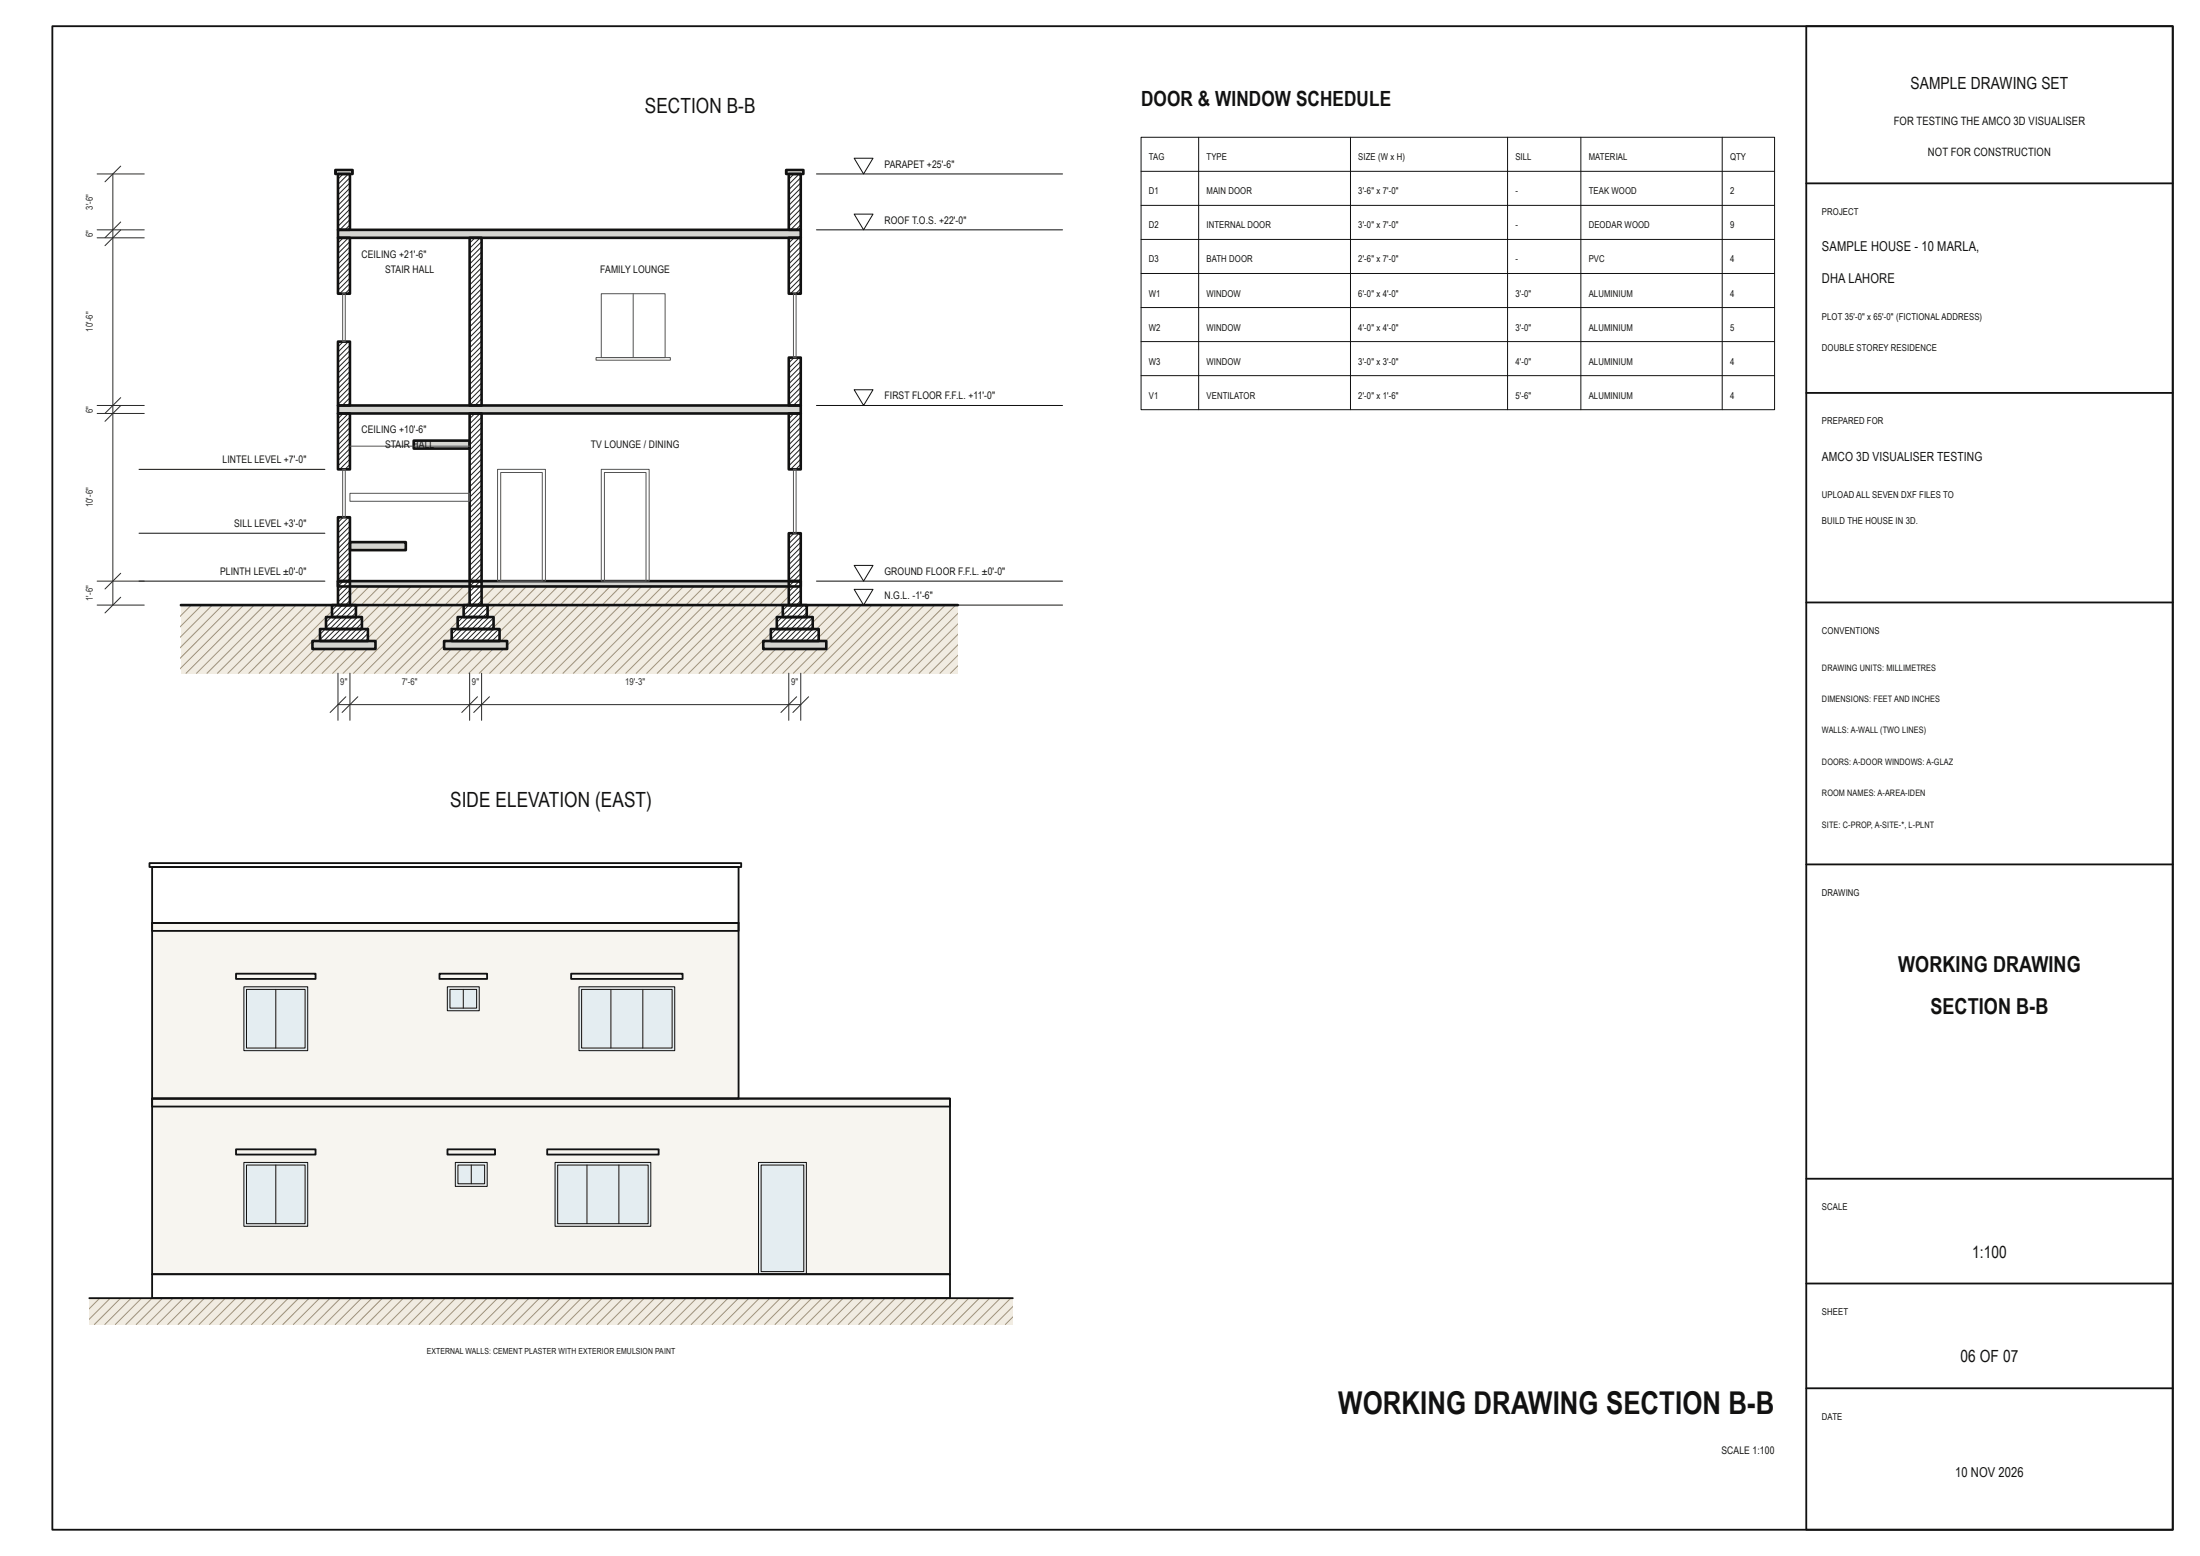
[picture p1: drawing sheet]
<svg xmlns="http://www.w3.org/2000/svg" width="420mm" height="297mm" viewBox="0 0 420 297" stroke-linecap="round" stroke-linejoin="round" font-family="sans-serif">
<path d="M34.6 115.5h148.3v13h-148.3z" fill="#f1ece2"/>
<g fill="none" stroke="#a0937c" stroke-width=".19">
<path d="M34.5 115.5h.1M36.5 115.5l-2 2M38.5 115.5l-4 4M40.5 115.5l-6 6M42.5 115.5l-8 8M44.5 115.5l-10 10M46.5 115.5l-12 12M48.5 115.5l-13 13M50.5 115.5l-13 13M52.5 115.5l-13 13M54.5 115.5l-13 13M56.5 115.5l-13 13"/>
<path d="M58.5 115.5l-13 13M60.5 115.5l-13 13M62.5 115.5l-13 13M64.5 115.5l-13 13M66.5 115.5l-13 13M68.5 115.5l-13 13M70.5 115.5l-13 13M72.5 115.5l-13 13M74.5 115.5l-13 13M76.5 115.5l-13 13M78.5 115.5l-13 13M80.5 115.5l-13 13"/>
<path d="M82.5 115.5l-13 13M84.5 115.5l-13 13M86.5 115.5l-13 13M88.5 115.5l-13 13M90.5 115.5l-13 13M92.5 115.5l-13 13M94.5 115.5l-13 13M96.5 115.5l-13 13M98.5 115.5l-13 13M100.5 115.5l-13 13M102.5 115.5l-13 13M104.5 115.5l-13 13"/>
<path d="M106.5 115.5l-13 13M108.5 115.5l-13 13M110.5 115.5l-13 13M112.5 115.5l-13 13M114.5 115.5l-13 13M116.5 115.5l-13 13M118.5 115.5l-13 13M120.5 115.5l-13 13M122.5 115.5l-13 13M124.5 115.5l-13 13M126.5 115.5l-13 13M128.5 115.5l-13 13"/>
<path d="M130.5 115.5l-13 13M132.5 115.5l-13 13M134.5 115.5l-13 13M136.5 115.5l-13 13M138.5 115.5l-13 13M140.5 115.5l-13 13M142.5 115.5l-13 13M144.5 115.5l-13 13M146.5 115.5l-13 13M148.5 115.5l-13 13M150.5 115.5l-13 13M152.5 115.5l-13 13"/>
<path d="M154.5 115.5l-13 13M156.5 115.5l-13 13M158.5 115.5l-13 13M160.5 115.5l-13 13M162.5 115.5l-13 13M164.5 115.5l-13 13M166.5 115.5l-13 13M168.5 115.5l-13 13M170.5 115.5l-13 13M172.5 115.5l-13 13M174.5 115.5l-13 13M176.5 115.5l-13 13"/>
<path d="M178.5 115.5l-13 13M180.5 115.5l-13 13M182.5 115.5l-13 13M183 117.1l-11.5 11.4M183 119.1l-9.5 9.4M183 121.1l-7.5 7.4M183 123.1l-5.5 5.4M183 125.1l-3.5 3.4M183 127.1l-1.5 1.4"/>
</g>
<path d="M64.6 111.9h88.3v3.6h-88.3z" fill="#f1ece2"/>
<g fill="none" stroke="#a0937c" stroke-width=".19">
<path d="M64.5 111.9v.1M66.5 111.9l-2 2.1M68.5 111.9l-3.5 3.6M70.5 111.9l-3.5 3.6M72.5 111.9l-3.5 3.6M74.5 111.9l-3.5 3.6M76.5 111.9l-3.5 3.6M78.5 111.9l-3.5 3.6M80.5 111.9l-3.5 3.6M82.5 111.9l-3.5 3.6M84.5 111.9l-3.5 3.6M86.5 111.9l-3.5 3.6"/>
<path d="M88.5 111.9l-3.5 3.6M90.5 111.9l-3.5 3.6M92.5 111.9l-3.5 3.6M94.5 111.9l-3.5 3.6M96.5 111.9l-3.5 3.6M98.5 111.9l-3.5 3.6M100.5 111.9l-3.5 3.6M102.5 111.9l-3.5 3.6M104.5 111.9l-3.5 3.6M106.5 111.9l-3.5 3.6M108.5 111.9l-3.5 3.6M110.5 111.9l-3.5 3.6"/>
<path d="M112.5 111.9l-3.5 3.6M114.5 111.9l-3.5 3.6M116.5 111.9l-3.5 3.6M118.5 111.9l-3.5 3.6M120.5 111.9l-3.5 3.6M122.5 111.9l-3.5 3.6M124.5 111.9l-3.5 3.6M126.5 111.9l-3.5 3.6M128.5 111.9l-3.5 3.6M130.5 111.9l-3.5 3.6M132.5 111.9l-3.5 3.6M134.5 111.9l-3.5 3.6"/>
<path d="M136.5 111.9l-3.5 3.6M138.5 111.9l-3.5 3.6M140.5 111.9l-3.5 3.6M142.5 111.9l-3.5 3.6M144.5 111.9l-3.5 3.6M146.5 111.9l-3.5 3.6M148.5 111.9l-3.5 3.6M150.5 111.9l-3.5 3.6M152.5 111.9l-3.5 3.6M153 113.5l-2 2"/>
</g>
<path d="M64.6 110.9h88.3v1h-88.3z" fill="#d5d5d1"/>
<path d="M150.7 101.8h2.2v9.1h-2.2z" fill="#fff"/>
<path d="M150.7 101.8h-.1M151.7 101.8l-1.1 1M152.7 101.8l-2.1 2M153 102.4l-2.4 2.4M153 103.4l-2.4 2.4M153 104.4l-2.4 2.4M153 105.4l-2.4 2.4M153 106.4l-2.4 2.4M153 107.4l-2.4 2.4M153 108.5l-2.4 2.3M153 109.5l-1.5 1.4M153 110.5l-.5 .4" fill="none" stroke="#222" stroke-width=".19"/>
<path d="M150.7 78.9h2.2v10.7h-2.2z" fill="#fff"/>
<g fill="none" stroke="#222" stroke-width=".19">
<path d="M150.7 78.9l-.1 .1M151.7 78.9l-1.1 1.1M152.7 78.9l-2.1 2.1M153 79.6l-2.4 2.4M153 80.6l-2.4 2.4M153 81.6l-2.4 2.4M153 82.6l-2.4 2.4M153 83.6l-2.4 2.4M153 84.6l-2.4 2.4M153 85.6l-2.4 2.4M153 86.6l-2.4 2.4M153 87.6l-2 2"/>
<path d="M153 88.6l-1 1"/>
</g>
<path d="M150.7 110.9h2.2v4.6h-2.2z" fill="#fff"/>
<path d="M150.7 110.9l-.1 .1M151.7 110.9l-1.1 1.1M152.7 110.9l-2.1 2.1M153 111.6l-2.4 2.4M153 112.6l-2.4 2.4M153 113.6l-1.9 1.9M153 114.6l-.9 .9" fill="none" stroke="#222" stroke-width=".19"/>
<path d="M149.5 115.5h4.6v2.3h-4.6z" fill="#fff"/>
<path d="M149.5 115.5v.1M150.5 115.5l-1 1.1M151.5 115.5l-2 2.1M152.5 115.5l-2.3 2.3M153.5 115.5l-2.3 2.3M154.1 115.9l-1.9 1.9M154.1 116.9l-.9 .9" fill="none" stroke="#222" stroke-width=".19"/>
<path d="M148.4 117.8h6.8v2.3h-6.8z" fill="#fff"/>
<path d="M148.4 117.8h-.1M149.4 117.8l-1.1 1M150.4 117.8l-2.1 2M151.4 117.8l-2.3 2.3M152.4 117.8l-2.3 2.3M153.4 117.8l-2.3 2.3M154.4 117.8l-2.3 2.3M155.3 117.9l-2.2 2.2M155.3 118.9l-1.2 1.2M155.3 119.9l-.2 .2" fill="none" stroke="#222" stroke-width=".19"/>
<path d="M147.2 120.1h9.2v2.3h-9.2z" fill="#fff"/>
<path d="M147.2 120.1h.1M148.2 120.1l-1 1M149.2 120.1l-2 2M150.2 120.1l-2.3 2.3M151.2 120.1l-2.3 2.3M152.2 120.1l-2.3 2.3M153.2 120.1l-2.3 2.3M154.2 120.1l-2.3 2.3M155.2 120.1l-2.3 2.3M156.2 120.1l-2.3 2.3M156.4 120.9l-1.5 1.5M156.4 121.9l-.5 .5" fill="none" stroke="#222" stroke-width=".19"/>
<path d="M145.8 122.4h12v1.5h-12z" fill="#d5d5d1"/>
<path d="M64.6 98.7h2.2v12.2h-2.2z" fill="#fff"/>
<g fill="none" stroke="#222" stroke-width=".19">
<path d="M64.5 98.7v.1M65.5 98.7l-1 1.1M66.5 98.7l-2 2.1M66.9 99.4l-2.4 2.4M66.9 100.4l-2.4 2.4M66.9 101.4l-2.4 2.4M66.9 102.4l-2.4 2.4M66.9 103.4l-2.4 2.4M66.9 104.4l-2.4 2.4M66.9 105.4l-2.4 2.4M66.9 106.4l-2.4 2.4M66.9 107.4l-2.4 2.4"/>
<path d="M66.9 108.4l-2.4 2.4M66.9 109.4l-1.5 1.5M66.9 110.4l-.5 .5"/>
</g>
<path d="M64.6 78.9h2.2v10.7h-2.2z" fill="#fff"/>
<g fill="none" stroke="#222" stroke-width=".19">
<path d="M64.5 78.9v.1M65.5 78.9l-1 1.1M66.5 78.9l-2 2.1M66.9 79.6l-2.4 2.4M66.9 80.6l-2.4 2.4M66.9 81.6l-2.4 2.4M66.9 82.6l-2.4 2.4M66.9 83.6l-2.4 2.4M66.9 84.6l-2.4 2.4M66.9 85.6l-2.4 2.4M66.9 86.6l-2.4 2.4M66.9 87.6l-2 2"/>
<path d="M66.9 88.6l-1 1"/>
</g>
<path d="M64.6 110.9h2.2v4.6h-2.2z" fill="#fff"/>
<path d="M64.5 110.9v.1M65.5 110.9l-1 1.1M66.5 110.9l-2 2.1M66.9 111.6l-2.4 2.4M66.9 112.6l-2.4 2.4M66.9 113.6l-1.9 1.9M66.9 114.6l-.9 .9" fill="none" stroke="#222" stroke-width=".19"/>
<path d="M63.4 115.5h4.6v2.3h-4.6z" fill="#fff"/>
<path d="M63.4 115.5h.1M64.4 115.5l-1 1.1M65.4 115.5l-2 2.1M66.4 115.5l-2.3 2.3M67.4 115.5l-2.3 2.3M68 115.9l-1.9 1.9M68 116.9l-.9 .9" fill="none" stroke="#222" stroke-width=".19"/>
<path d="M62.3 117.8h6.8v2.3h-6.8z" fill="#fff"/>
<path d="M62.3 117.8h-.1M63.3 117.8l-1.1 1M64.3 117.8l-2.1 2M65.3 117.8l-2.3 2.3M66.3 117.8l-2.3 2.3M67.3 117.8l-2.3 2.3M68.3 117.8l-2.3 2.3M69.2 117.9l-2.2 2.2M69.2 118.9l-1.2 1.2M69.2 119.9l-.2 .2" fill="none" stroke="#222" stroke-width=".19"/>
<path d="M61.1 120.1h9.2v2.3h-9.2z" fill="#fff"/>
<path d="M61.1 120.1h.1M62.1 120.1l-1 1M63.1 120.1l-2 2M64.1 120.1l-2.3 2.3M65.1 120.1l-2.3 2.3M66.1 120.1l-2.3 2.3M67.1 120.1l-2.3 2.3M68.1 120.1l-2.3 2.3M69.1 120.1l-2.3 2.3M70.1 120.1l-2.3 2.3M70.3 120.9l-1.5 1.5M70.3 121.9l-.5 .5" fill="none" stroke="#222" stroke-width=".19"/>
<path d="M59.7 122.4h12v1.5h-12z" fill="#d5d5d1"/>
<path d="M89.7 78.9h2.3v32h-2.3z" fill="#fff"/>
<g fill="none" stroke="#222" stroke-width=".19">
<path d="M89.7 78.9l-.1 .1M90.7 78.9l-1.1 1.1M91.7 78.9l-2.1 2.1M92 79.6l-2.4 2.4M92 80.6l-2.4 2.4M92 81.6l-2.4 2.4M92 82.6l-2.4 2.4M92 83.6l-2.4 2.4M92 84.6l-2.4 2.4M92 85.6l-2.4 2.4M92 86.6l-2.4 2.4M92 87.6l-2.4 2.4"/>
<path d="M92 88.6l-2.4 2.4M92 89.6l-2.4 2.4M92 90.6l-2.4 2.4M92 91.6l-2.4 2.4M92 92.6l-2.4 2.4M92 93.6l-2.4 2.4M92 94.6l-2.4 2.4M92 95.6l-2.4 2.4M92 96.6l-2.4 2.4M92 97.6l-2.4 2.4M92 98.6l-2.4 2.4M92 99.6l-2.4 2.4"/>
<path d="M92 100.6l-2.4 2.4M92 101.6l-2.4 2.4M92 102.6l-2.4 2.4M92 103.6l-2.4 2.4M92 104.6l-2.4 2.4M92 105.6l-2.4 2.4M92 106.6l-2.4 2.4M92 107.6l-2.4 2.4M92 108.6l-2.3 2.3M92 109.6l-1.3 1.3M92 110.6l-.3 .3"/>
</g>
<path d="M89.7 110.9h2.3v4.6h-2.3z" fill="#fff"/>
<path d="M89.7 110.9l-.1 .1M90.7 110.9l-1.1 1.1M91.7 110.9l-2.1 2.1M92 111.6l-2.4 2.4M92 112.6l-2.4 2.4M92 113.6l-1.9 1.9M92 114.6l-.9 .9" fill="none" stroke="#222" stroke-width=".19"/>
<path d="M88.6 115.5h4.5v2.3h-4.5z" fill="#fff"/>
<path d="M88.6 115.5l-.1 .1M89.6 115.5l-1.1 1.1M90.6 115.5l-2.1 2.1M91.6 115.5l-2.3 2.3M92.6 115.5l-2.3 2.3M93.2 115.9l-1.9 1.9M93.2 116.9l-.9 .9" fill="none" stroke="#222" stroke-width=".19"/>
<path d="M87.4 117.8h6.9v2.3h-6.9z" fill="#fff"/>
<path d="M87.4 117.8h.1M88.4 117.8l-1 1M89.4 117.8l-2 2M90.4 117.8l-2.3 2.3M91.4 117.8l-2.3 2.3M92.4 117.8l-2.3 2.3M93.4 117.8l-2.3 2.3M94.3 117.9l-2.2 2.2M94.3 118.9l-1.2 1.2M94.3 119.9l-.2 .2" fill="none" stroke="#222" stroke-width=".19"/>
<path d="M86.3 120.1h9.1v2.3h-9.1z" fill="#fff"/>
<path d="M86.3 120.1h-.1M87.3 120.1l-1.1 1M88.3 120.1l-2.1 2M89.3 120.1l-2.3 2.3M90.3 120.1l-2.3 2.3M91.3 120.1l-2.3 2.3M92.3 120.1l-2.3 2.3M93.3 120.1l-2.3 2.3M94.3 120.1l-2.3 2.3M95.3 120.1l-2.3 2.3M95.5 120.9l-1.5 1.5M95.5 121.9l-.5 .5" fill="none" stroke="#222" stroke-width=".19"/>
<g fill="#d5d5d1">
<path d="M84.8 122.4h12.1v1.5h-12.1z"/>
<path d="M64.6 77.4h88.3v1.5h-88.3z"/>
</g>
<path d="M150.7 68.3h2.2v9.1h-2.2z" fill="#fff"/>
<path d="M150.7 68.3h-.1M151.7 68.3l-1.1 1M152.7 68.3l-2.1 2M153 68.9l-2.4 2.4M153 69.9l-2.4 2.4M153 70.9l-2.4 2.4M153 71.9l-2.4 2.4M153 72.9l-2.4 2.4M153 73.9l-2.4 2.4M153 74.9l-2.4 2.4M153 75.9l-1.5 1.5M153 76.9l-.5 .5" fill="none" stroke="#222" stroke-width=".19"/>
<path d="M150.7 45.4h2.2v10.7h-2.2z" fill="#fff"/>
<g fill="none" stroke="#222" stroke-width=".19">
<path d="M150.7 45.4l-.1 .1M151.7 45.4l-1.1 1M152.7 45.4l-2.1 2M153 46.1l-2.4 2.3M153 47.1l-2.4 2.3M153 48.1l-2.4 2.3M153 49.1l-2.4 2.3M153 50.1l-2.4 2.3M153 51.1l-2.4 2.3M153 52.1l-2.4 2.3M153 53.1l-2.4 2.3M153 54.1l-2 2"/>
<path d="M153 55.1l-1 1"/>
</g>
<path d="M64.6 65.2h2.2v12.2h-2.2z" fill="#fff"/>
<g fill="none" stroke="#222" stroke-width=".19">
<path d="M64.5 65.2v.1M65.5 65.2l-1 1.1M66.5 65.2l-2 2.1M66.9 65.9l-2.4 2.4M66.9 66.9l-2.4 2.4M66.9 67.9l-2.4 2.4M66.9 68.9l-2.4 2.4M66.9 69.9l-2.4 2.4M66.9 70.9l-2.4 2.4M66.9 71.9l-2.4 2.4M66.9 72.9l-2.4 2.4M66.9 73.9l-2.4 2.4"/>
<path d="M66.9 74.9l-2.4 2.4M66.9 75.9l-1.5 1.5M66.9 76.9l-.5 .5"/>
</g>
<path d="M64.6 45.4h2.2v10.7h-2.2z" fill="#fff"/>
<g fill="none" stroke="#222" stroke-width=".19">
<path d="M64.5 45.4h.1M65.5 45.4l-1 1M66.5 45.4l-2 2M66.9 46.1l-2.4 2.3M66.9 47.1l-2.4 2.3M66.9 48.1l-2.4 2.3M66.9 49.1l-2.4 2.3M66.9 50.1l-2.4 2.3M66.9 51.1l-2.4 2.3M66.9 52.1l-2.4 2.3M66.9 53.1l-2.4 2.3M66.9 54.1l-2 2"/>
<path d="M66.9 55.1l-1 1"/>
</g>
<path d="M89.7 45.4h2.3v32h-2.3z" fill="#fff"/>
<g fill="none" stroke="#222" stroke-width=".19">
<path d="M89.7 45.4l-.1 .1M90.7 45.4l-1.1 1.1M91.7 45.4l-2.1 2.1M92 46.1l-2.4 2.4M92 47.1l-2.4 2.4M92 48.1l-2.4 2.4M92 49.1l-2.4 2.4M92 50.1l-2.4 2.4M92 51.1l-2.4 2.4M92 52.1l-2.4 2.4M92 53.1l-2.4 2.4M92 54.1l-2.4 2.4"/>
<path d="M92 55.1l-2.4 2.4M92 56.1l-2.4 2.4M92 57.1l-2.4 2.4M92 58.1l-2.4 2.4M92 59.1l-2.4 2.4M92 60.1l-2.4 2.4M92 61.1l-2.4 2.4M92 62.1l-2.4 2.4M92 63.1l-2.4 2.4M92 64.1l-2.4 2.4M92 65.1l-2.4 2.4M92 66.1l-2.4 2.4"/>
<path d="M92 67.1l-2.4 2.4M92 68.1l-2.4 2.4M92 69.1l-2.4 2.4M92 70.1l-2.4 2.3M92 71.1l-2.4 2.3M92 72.1l-2.4 2.3M92 73.1l-2.4 2.3M92 74.1l-2.4 2.3M92 75.1l-2.3 2.3M92 76.1l-1.3 1.3M92 77.1l-.3 .3"/>
</g>
<path d="M64.6 43.9h88.3v1.5h-88.3z" fill="#d5d5d1"/>
<path d="M150.7 33.2h2.2v10.7h-2.2z" fill="#fff"/>
<g fill="none" stroke="#222" stroke-width=".19">
<path d="M150.7 33.2l-.1 .1M151.7 33.2l-1.1 1.1M152.7 33.2l-2.1 2.1M153 33.9l-2.4 2.4M153 34.9l-2.4 2.4M153 35.9l-2.4 2.4M153 36.9l-2.4 2.4M153 37.9l-2.4 2.4M153 38.9l-2.4 2.4M153 39.9l-2.4 2.4M153 40.9l-2.4 2.4M153 41.9l-2 2"/>
<path d="M153 42.9l-1 1"/>
</g>
<path d="M64.6 33.2h2.2v10.7h-2.2z" fill="#fff"/>
<g fill="none" stroke="#222" stroke-width=".19">
<path d="M64.5 33.2h.1M65.5 33.2l-1 1M66.5 33.2l-2 2M66.9 33.9l-2.4 2.3M66.9 34.9l-2.4 2.4M66.9 35.9l-2.4 2.4M66.9 36.9l-2.4 2.4M66.9 37.9l-2.4 2.4M66.9 38.9l-2.4 2.4M66.9 39.9l-2.4 2.4M66.9 40.9l-2.4 2.4M66.9 41.9l-2 2"/>
<path d="M66.9 42.9l-1 1"/>
</g>
<g fill="#d5d5d1">
<path d="M66.8 103.5h10.7v1.5h-10.7z"/>
<path d="M79 84.1h10.7v1.5h-10.7z"/>
</g>
<path d="M17.1 247.8h176.4v5h-176.4z" fill="#f1ece2"/>
<g fill="none" stroke="#a0937c" stroke-width=".19">
<path d="M17 247.8h.1M19 247.8l-2 2M21 247.8l-4 4M23 247.8l-5 5M25 247.8l-5 5M27 247.8l-5 5M29 247.8l-5 5M31 247.8l-5 5M33 247.8l-5 5M35 247.8l-5 5M37 247.8l-5 5M39 247.8l-5 5"/>
<path d="M41 247.8l-5 5M43 247.8l-5 5M45 247.8l-5 5M47 247.8l-5 5M49 247.8l-5 5M51 247.8l-5 5M53 247.8l-5 5M55 247.8l-5 5M57 247.8l-5 5M59 247.8l-5 5M61 247.8l-5 5M63 247.8l-5 5"/>
<path d="M65 247.8l-5 5M67 247.8l-5 5M69 247.8l-5 5M71 247.8l-5 5M73 247.8l-5 5M75 247.8l-5 5M77 247.8l-5 5M79 247.8l-5 5M81 247.8l-5 5M83 247.8l-5 5M85 247.8l-5 5M87 247.8l-5 5"/>
<path d="M89 247.8l-5 5M91 247.8l-5 5M93 247.8l-5 5M95 247.8l-5 5M97 247.8l-5 5M99 247.8l-5 5M101 247.8l-5 5M103 247.8l-5 5M105 247.8l-5 5M107 247.8l-5 5M109 247.8l-5 5M111 247.8l-5 5"/>
<path d="M113 247.8l-5 5M115 247.8l-5 5M117 247.8l-5 5M119 247.8l-5 5M121 247.8l-5 5M123 247.8l-5 5M125 247.8l-5 5M127 247.8l-5 5M129 247.8l-5 5M131 247.8l-5 5M133 247.8l-5 5M135 247.8l-5 5"/>
<path d="M137 247.8l-5 5M139 247.8l-5 5M141 247.8l-5 5M143 247.8l-5 5M145 247.8l-5 5M147 247.8l-5 5M149 247.8l-5 5M151 247.8l-5 5M153 247.8l-5 5M155 247.8l-5 5M157 247.8l-5 5M159 247.8l-5 5"/>
<path d="M161 247.8l-5 5M163 247.8l-5 5M165 247.8l-5 5M167 247.8l-5 5M169 247.8l-5 5M171 247.8l-5 5M173 247.8l-5 5M175 247.8l-5 5M177 247.8l-5 5M179 247.8l-5 5M181 247.8l-5 5M183 247.8l-5 5"/>
<path d="M185 247.8l-5 5M187 247.8l-5 5M189 247.8l-5 5M191 247.8l-5 5M193 247.8l-5 5M193.5 249.3l-3.5 3.5M193.5 251.3l-1.5 1.5"/>
</g>
<path d="M29.1 209.7h152.4v33.5h-152.4z" fill="#f7f5f0"/>
<g fill="#e4edf1">
<path d="M46.6 221.9h12.2v12.2h-12.2z"/>
<path d="M87 221.9h6.1v4.6h-6.1z"/>
<path d="M106 221.9h18.3v12.2h-18.3z"/>
<path d="M144.9 221.9h9.1v21.3h-9.1z"/>
</g>
<path d="M29.1 176.2h112v33.5h-112z" fill="#f7f5f0"/>
<g fill="#e4edf1">
<path d="M46.6 188.4h12.2v12.2h-12.2z"/>
<path d="M85.4 188.4h6.1v4.5h-6.1z"/>
<path d="M110.6 188.4h18.3v12.2h-18.3z"/>
</g>
<g fill="none" stroke="#111" stroke-width=".5">
<path d="M64.1 32.5h3.2v.7h-3.2zM64.6 33.2h2.2v10.7h-2.2zM150.2 32.5h3.2v.7h-3.2zM150.7 33.2h2.2v10.7h-2.2zM64.6 45.4h2.2v10.7h-2.2zM64.6 43.9h88.3v1.5h-88.3zM89.7 45.4h2.3v32h-2.3zM150.7 45.4h2.2v10.7h-2.2zM64.6 78.9h2.2v10.7h-2.2zM64.6 77.4h88.3v1.5h-88.3zM64.6 65.2h2.2v12.2h-2.2zM89.7 78.9h2.3v32h-2.3z"/>
<path d="M150.7 78.9h2.2v10.7h-2.2zM150.7 68.3h2.2v9.1h-2.2zM64.6 98.7h2.2v12.2h-2.2zM79 84.1h10.7v1.5h-10.7zM34.6 115.5h148.3M62.3 117.8h6.8v2.3h-6.8zM63.4 115.5h4.6v2.3h-4.6zM64.6 110.9h88.3v1h-88.3zM64.6 110.9h2.2v4.6h-2.2zM66.8 103.5h10.7v1.5h-10.7zM87.4 117.8h6.9v2.3h-6.9zM88.6 115.5h4.5v2.3h-4.5z"/>
<path d="M89.7 110.9h2.3v4.6h-2.3zM148.4 117.8h6.8v2.3h-6.8zM149.5 115.5h4.6v2.3h-4.6zM150.7 101.8h2.2v9.1h-2.2zM150.7 110.9h2.2v4.6h-2.2zM59.7 122.4h12v1.5h-12zM61.1 120.1h9.2v2.3h-9.2zM84.8 122.4h12.1v1.5h-12.1zM86.3 120.1h9.1v2.3h-9.1zM145.8 122.4h12v1.5h-12zM147.2 120.1h9.2v2.3h-9.2z"/>
</g>
<g fill="none" stroke="#555" stroke-width=".19">
<path d="M65.4 56.1h.5v9.1h-.5zM114.8 56.1h12.2v12.2h-12.2zM120.9 56.1v12.2M151.6 56.1h.5v12.2h-.5zM113.8 68.3h14.2v.5h-14.2zM65.4 89.6h.5v9.1h-.5zM66.8 94.2h22.9v1.5h-22.9zM66.8 85.2h22.9M95 89.6h9.2v21.3h-9.2zM95.6 90.2h8v20.7h-8zM114.8 89.6h9.2v21.3h-9.2zM115.4 90.2h8v20.7h-8z"/>
<path d="M151.6 89.6h.5v12.2h-.5z"/>
</g>
<g fill="none" stroke="#111" stroke-width=".19">
<path d="M155.9 33.2h47M163.1 30.2h3.6l-1.8 3zM217.9 26.2h121v52h-121zM217.9 32.7h121M217.9 39.2h121M228.9 26.2v52M257.9 26.2v52M287.9 26.2v52M301.9 26.2v52M328.9 26.2v52M155.9 43.9h47M163.1 40.9h3.6l-1.8 3z"/>
<path d="M217.9 45.7h121M217.9 52.2h121M217.9 58.7h121M155.9 77.4h47M163.1 74.4h3.6l-1.8 3zM217.9 65.2h121M217.9 71.7h121M26.6 89.6h35.5M26.6 110.9h35.5M26.6 101.8h35.5M155.9 115.5h47M155.9 110.9h47"/>
<path d="M163.1 112.5h3.6l-1.8 3zM163.1 107.9h3.6l-1.8 3zM46.6 188.4h12.2v12.2h-12.2zM47.1 188.9h11.2v11.2h-11.2zM52.7 188.9v11.2M85.4 188.4h6.1v4.5h-6.1zM85.9 188.9h5.1v3.5h-5.1zM88.5 188.9v3.5M110.6 188.4h18.3v12.2h-18.3zM111.1 188.9h17.3v11.2h-17.3zM116.7 188.9v11.2M122.8 188.9v11.2"/>
<path d="M46.6 221.9h12.2v12.2h-12.2zM47.1 222.4h11.2v11.2h-11.2zM52.7 222.4v11.2M87 221.9h6.1v4.6h-6.1zM87.5 222.4h5.1v3.6h-5.1zM90 222.4v3.6M106 221.9h18.3v12.2h-18.3zM106.5 222.4h17.3v11.2h-17.3zM112.1 222.4v11.2M118.2 222.4v11.2M144.9 221.9h9.1v21.3h-9.1zM145.4 222.4h8.1v20.3h-8.1z"/>
</g>
<g fill="none" stroke="#2b2b2b" stroke-width=".19">
<path d="M18.6 33.2h9M21.6 33.2v82.3M23.1 31.7l-3 3M18.6 45.4h9M18.6 43.9h9M23.1 43.9l-3 3M23.1 42.4l-3 3M18.6 78.9h9M18.6 77.4h9M23.1 77.4l-3 3M23.1 75.9l-3 3M18.6 115.5h9"/>
<path d="M18.6 110.9h9M23.1 114l-3 3M23.1 109.4l-3 3M64.6 134.5h88.3M64.6 128.5v9M66.1 133l-3 3M66.8 128.5v9M68.3 133l-3 3M89.7 128.5v9M91.2 133l-3 3M92 128.5v9M93.5 133l-3 3"/>
<path d="M150.7 128.5v9M152.2 133l-3 3M152.9 128.5v9M154.4 133l-3 3"/>
</g>
<g fill="none" stroke="#111" stroke-width=".35">
<path d="M10 5h405v287h-405zM345 5h70v287h-70zM345 35h70M345 75h70M345 115h70M28.6 164.7h113v.8h-113zM29.1 176.2h112v33.5h-112zM29.1 176.2h112v1.5h-112zM29.1 165.5h112v10.7h-112zM345 165h70M45.1 185.9h15.2v1h-15.2zM83.9 185.9h9.1v1h-9.1z"/>
<path d="M109.1 185.9h21.3v1h-21.3zM29.1 209.7h152.4v33.5h-152.4zM29.1 209.7h152.4v1.5h-152.4zM45.1 219.4h15.2v1h-15.2zM85.5 219.4h9.1v1h-9.1zM104.5 219.4h21.3v1h-21.3zM345 225h70M17.1 247.8h176.4M29.1 243.2h152.4v4.6h-152.4zM345 245h70M345 265h70"/>
</g>
<text font-size="6" fill="#111" x="255.6" y="269.9">WORKING DRAWING SECTION B-B</text>
<g font-size="4.2" fill="#111">
<text x="362.5" y="185.6">WORKING DRAWING</text>
<text x="368.7" y="193.6">SECTION B-B</text>
</g>
<g font-size="4" fill="#111">
<text x="123.2" y="21.7">SECTION B-B</text>
<text x="217.9" y="20.2">DOOR &amp; WINDOW SCHEDULE</text>
<text x="86" y="154">SIDE ELEVATION (EAST)</text>
</g>
<g font-size="3.2" fill="#111">
<text x="364.9" y="17.1">SAMPLE DRAWING SET</text>
<text x="376.7" y="240.1">1:100</text>
<text x="374.4" y="260.1">06 OF 07</text>
</g>
<g font-size="2.6" fill="#111">
<text x="348" y="48">SAMPLE HOUSE - 10 MARLA,</text>
<text x="348" y="54">DHA LAHORE</text>
<text x="373.4" y="281.9">10 NOV 2026</text>
</g>
<text font-size="2.4" fill="#111" x="348" y="88">AMCO 3D VISUALISER TESTING</text>
<g font-size="2.2" fill="#111">
<text x="361.7" y="23.8">FOR TESTING THE AMCO 3D VISUALISER</text>
<text x="368.2" y="29.8">NOT FOR CONSTRUCTION</text>
</g>
<g font-size="2" fill="#111">
<text x="168.9" y="32">PARAPET +25'-6&quot;</text>
<text x="168.9" y="42.7">ROOF T.O.S. +22'-0&quot;</text>
<text x="69.1" y="49.2">CEILING +21'-6&quot;</text>
<text x="73.5" y="52.1">STAIR HALL</text>
<text x="114.7" y="52.1">FAMILY LOUNGE</text>
<text x="168.9" y="76.2">FIRST FLOOR F.F.L. +11'-0&quot;</text>
<text x="69.1" y="82.7">CEILING +10'-6&quot;</text>
<text x="42.5" y="88.4">LINTEL LEVEL +7'-0&quot;</text>
<text x="73.5" y="85.6">STAIR HALL</text>
<text x="112.9" y="85.6">TV LOUNGE / DINING</text>
<text x="44.7" y="100.6">SILL LEVEL +3'-0&quot;</text>
<text x="42" y="109.7">PLINTH LEVEL ±0'-0&quot;</text>
<text x="168.9" y="109.7">GROUND FLOOR F.F.L. ±0'-0&quot;</text>
<text x="168.9" y="114.3">N.G.L. -1'-6&quot;</text>
<text x="328.8" y="277.5">SCALE 1:100</text>
</g>
<g font-size="1.8" fill="#111">
<text x="219.4" y="30.6">TAG</text>
<text x="230.4" y="30.6">TYPE</text>
<text x="259.4" y="30.6">SIZE (W x H)</text>
<text x="289.4" y="30.6">SILL</text>
<text x="303.4" y="30.6">MATERIAL</text>
<text x="330.4" y="30.6">QTY</text>
<text x="219.4" y="37.1">D1</text>
<text x="230.4" y="37.1">MAIN DOOR</text>
<text x="259.4" y="37.1">3'-6&quot; x 7'-0&quot;</text>
<text x="289.4" y="37.1">-</text>
<text x="303.4" y="37.1">TEAK WOOD</text>
<text x="330.4" y="37.1">2</text>
<text x="348" y="41">PROJECT</text>
<text x="219.4" y="43.6">D2</text>
<text x="230.4" y="43.6">INTERNAL DOOR</text>
<text x="259.4" y="43.6">3'-0&quot; x 7'-0&quot;</text>
<text x="289.4" y="43.6">-</text>
<text x="303.4" y="43.6">DEODAR WOOD</text>
<text x="330.4" y="43.6">9</text>
<text x="219.4" y="50.1">D3</text>
<text x="230.4" y="50.1">BATH DOOR</text>
<text x="259.4" y="50.1">2'-6&quot; x 7'-0&quot;</text>
<text x="289.4" y="50.1">-</text>
<text x="303.4" y="50.1">PVC</text>
<text x="330.4" y="50.1">4</text>
<text x="219.4" y="56.6">W1</text>
<text x="230.4" y="56.6">WINDOW</text>
<text x="259.4" y="56.6">6'-0&quot; x 4'-0&quot;</text>
<text x="289.4" y="56.6">3'-0&quot;</text>
<text x="303.4" y="56.6">ALUMINIUM</text>
<text x="330.4" y="56.6">4</text>
<text x="219.4" y="63.1">W2</text>
<text x="230.4" y="63.1">WINDOW</text>
<text x="259.4" y="63.1">4'-0&quot; x 4'-0&quot;</text>
<text x="289.4" y="63.1">3'-0&quot;</text>
<text x="303.4" y="63.1">ALUMINIUM</text>
<text x="330.4" y="63.1">5</text>
<text x="348" y="61">PLOT 35'-0&quot; x 65'-0&quot; (FICTIONAL ADDRESS)</text>
<text x="219.4" y="69.6">W3</text>
<text x="230.4" y="69.6">WINDOW</text>
<text x="259.4" y="69.6">3'-0&quot; x 3'-0&quot;</text>
<text x="289.4" y="69.6">4'-0&quot;</text>
<text x="303.4" y="69.6">ALUMINIUM</text>
<text x="330.4" y="69.6">4</text>
<text x="348" y="67">DOUBLE STOREY RESIDENCE</text>
<text x="219.4" y="76.1">V1</text>
<text x="230.4" y="76.1">VENTILATOR</text>
<text x="259.4" y="76.1">2'-0&quot; x 1'-6&quot;</text>
<text x="289.4" y="76.1">5'-6&quot;</text>
<text x="303.4" y="76.1">ALUMINIUM</text>
<text x="330.4" y="76.1">4</text>
<text x="348" y="81">PREPARED FOR</text>
<text x="348" y="95">UPLOAD ALL SEVEN DXF FILES TO</text>
<text x="348" y="100">BUILD THE HOUSE IN 3D.</text>
<text x="348" y="121">CONVENTIONS</text>
<text x="348" y="171">DRAWING</text>
<text x="348" y="231">SCALE</text>
<text x="348" y="251">SHEET</text>
<text x="348" y="271">DATE</text>
</g>
<g font-size="1.8" fill="#2b2b2b">
<text x="17.7" y="40.1" transform="rotate(-90 17.7 40.1)">3'-6&quot;</text>
<text x="17.7" y="45.3" transform="rotate(-90 17.7 45.3)">6&quot;</text>
<text x="17.7" y="63.3" transform="rotate(-90 17.7 63.3)">10'-6&quot;</text>
<text x="17.7" y="78.9" transform="rotate(-90 17.7 78.9)">6&quot;</text>
<text x="17.7" y="96.9" transform="rotate(-90 17.7 96.9)">10'-6&quot;</text>
<text x="17.7" y="114.7" transform="rotate(-90 17.7 114.7)">1'-6&quot;</text>
<text x="65" y="130.7">9&quot;</text>
<text x="76.7" y="130.7">7'-6&quot;</text>
<text x="90.1" y="130.7">9&quot;</text>
<text x="119.4" y="130.7">19'-3&quot;</text>
<text x="151.1" y="130.7">9&quot;</text>
</g>
<g font-size="1.7" fill="#111">
<text x="348" y="128">DRAWING UNITS: MILLIMETRES</text>
<text x="348" y="134">DIMENSIONS: FEET AND INCHES</text>
<text x="348" y="140">WALLS: A-WALL (TWO LINES)</text>
<text x="348" y="146">DOORS: A-DOOR WINDOWS: A-GLAZ</text>
<text x="348" y="152">ROOM NAMES: A-AREA-IDEN</text>
<text x="348" y="158">SITE: C-PROP, A-SITE-*, L-PLNT</text>
</g>
<text font-size="1.6" fill="#111" x="81.5" y="258.5">EXTERNAL WALLS: CEMENT PLASTER WITH EXTERIOR EMULSION PAINT</text>
</svg>
